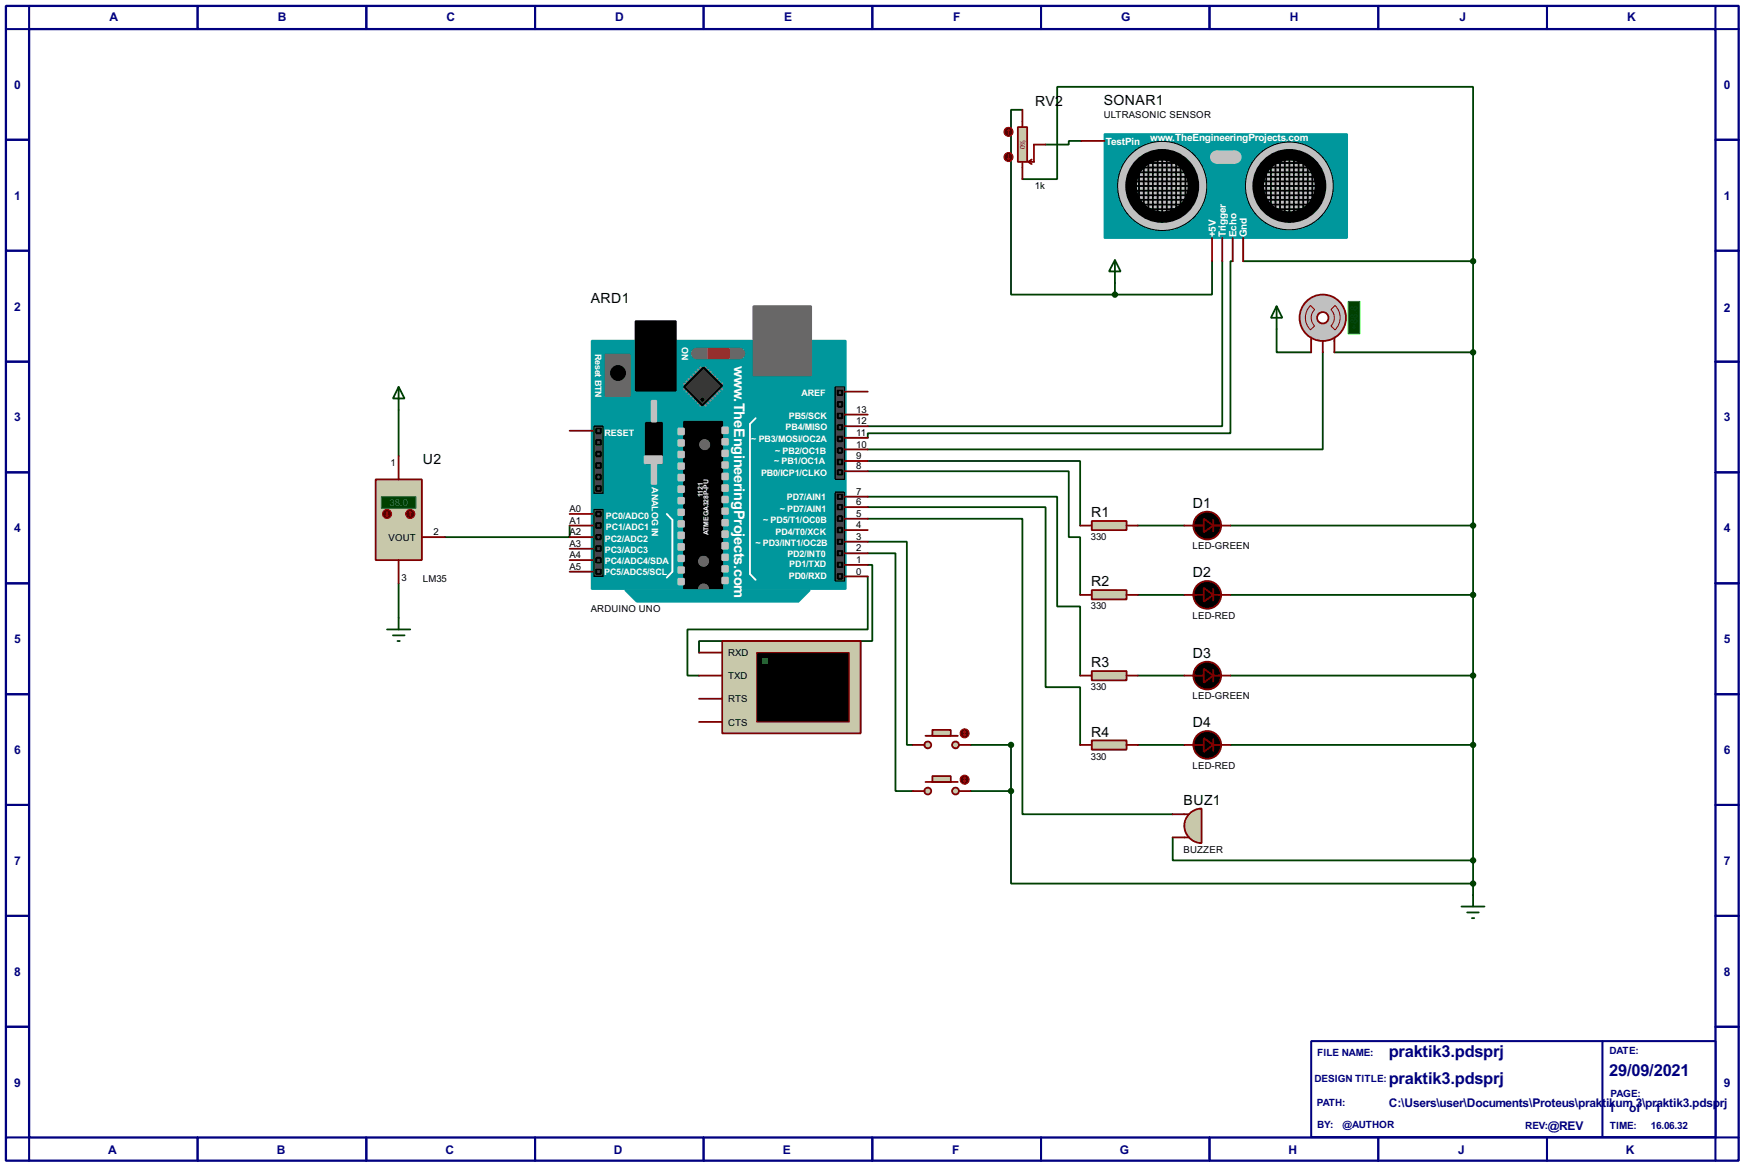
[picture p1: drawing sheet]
<svg xmlns="http://www.w3.org/2000/svg" width="383mm" height="256mm" viewBox="0 0 383 256" stroke-linecap="round" stroke-linejoin="round" font-family="sans-serif">
<path d="M1.3 1.3h381v254h-381zM6.4 6.4h370.8v243.8h-370.8z" fill="none" stroke="#000080" stroke-width=".5"/>
<g fill="none" stroke="#000080" stroke-width=".45">
<path d="M6.4 1.3v5.1h-5.1M43.5 1.3v5.1M80.6 1.3v5.1M117.7 1.3v5.1M154.7 1.3v5.1M191.8 1.3v5.1M228.9 1.3v5.1M266 1.3v5.1M303.1 1.3v5.1M340.2 1.3v5.1M377.2 1.3v5.1h5.1M1.3 30.8h5.1"/>
<path d="M377.2 30.8h5.1M1.3 55.2h5.1M377.2 55.2h5.1M1.3 79.6h5.1M377.2 79.6h5.1M1.3 103.9h5.1M377.2 103.9h5.1M1.3 128.3h5.1M377.2 128.3h5.1M1.3 152.7h5.1M377.2 152.7h5.1M1.3 177.1h5.1"/>
<path d="M377.2 177.1h5.1M1.3 201.5h5.1M377.2 201.5h5.1M1.3 225.9h5.1M377.2 225.9h5.1M1.3 250.2h5.1v5.1M43.5 250.2v5.1M80.6 250.2v5.1M117.7 250.2v5.1M154.7 250.2v5.1M191.8 250.2v5.1M228.9 250.2v5.1"/>
<path d="M266 250.2v5.1M303.1 250.2v5.1M340.2 250.2v5.1M382.3 250.2h-5.1v5.1"/>
</g>
<path d="M288.3 229h88.9v21.1h-88.9z" fill="#fff" stroke="#000080" stroke-width=".45"/>
<path d="M352.4 229v21.1" fill="none" stroke="#000080" stroke-width=".45"/>
<g fill="none" stroke="#004000" stroke-width=".4">
<path d="M224.8 24.2h-2.5v40.6h22.9M224.8 39.4h7.7v-20.3h91.4v38.4M237.8 31h-2.8v.8h-5.1M266.5 57.5v7.3h-21.3M268.8 57.5v36.3h-78M271.1 57.5h-.5v37.8h-79.8v1M273.4 57.5h50.5M323.9 57.5v139.4M245.2 62.3v2.5M280.7 72.4v5.1h7.6M290.9 77.5v21.4h-100.1M293.4 77.5h30.5"/>
<path d="M87.7 90.2v10.2M125.3 115.6v2.6h-27.5M190.8 101.4h46.7v14.2M190.8 103.7h44.2v14.5h2.5v12.7M190.8 109.3h41.7v24.1h5v15.2M190.8 111.6h39.1v39.6h7.6v12.7M190.8 114.1h34v65h33.1M190.8 119.2h8.6v44.7h1.3M250.2 115.6h10.2M270.6 115.6h53.3M87.7 128.3v7.6M190.8 121.7h6.1v52.3h3.8"/>
<path d="M190.8 124.3h1v16.7h-38.1v2.6M190.8 126.8v11.7h-39.6v10.1h2.5M250.2 130.9h10.2M270.6 130.9h53.3M250.2 148.6h10.2M270.6 148.6h53.3M213.4 163.9h8.9v10.1M213.4 174h8.9M222.3 174v20.4h101.6M250.2 163.9h10.2M270.6 163.9h53.3M257.9 184.2v5.1h66"/>
</g>
<path d="M130.1 75h55.9v54.6h-55.9z" fill="#00979c" stroke="#00979c" stroke-width=".4"/>
<g fill="#686767" stroke="#686767" stroke-width=".4">
<path d="M165.7 67.4h12.7v15.2h-12.7z"/>
<path d="M133.2 78h5.3v9.2h-5.3z"/>
</g>
<path d="M139.8 70.7h8.8v15.2h-8.8zM142 93h3.6v8.9h-3.6zM150.4 92.8h8.4v36.8h-8.4z" fill="#000" stroke="#000" stroke-width=".4"/>
<path d="M166.2 92l-1.3 1.3v33l1.3 1.3M146.6 113.1l1.3 1.3v11.4l-1.3 1.3" fill="none" stroke="#fff" stroke-width=".4"/>
<g fill="#c0c0c0" stroke="#c0c0c0" stroke-width=".4">
<path d="M158.8 94h1.3v1.3h-1.3z"/>
<path d="M158.8 96.6h1.3v1.2h-1.3z"/>
<path d="M158.8 99.1h1.3v1.3h-1.3z"/>
<path d="M158.8 101.7h1.3v1.2h-1.3z"/>
<path d="M158.8 104.2h1.3v1.3h-1.3z"/>
<path d="M158.8 106.7h1.3v1.3h-1.3z"/>
<path d="M158.8 109.3h1.3v1.2h-1.3z"/>
<path d="M158.8 111.8h1.3v1.3h-1.3z"/>
<path d="M158.8 114.4h1.3v1.2h-1.3z"/>
<path d="M158.8 116.9h1.3v1.3h-1.3z"/>
<path d="M158.8 119.4h1.3v1.3h-1.3z"/>
<path d="M158.8 122h1.3v1.2h-1.3z"/>
<path d="M158.8 124.5h1.3v1.3h-1.3z"/>
<path d="M158.8 127.1h1.3v1.2h-1.3z"/>
<path d="M149.2 94.3h1.2v1.3h-1.2z"/>
<path d="M149.2 96.8h1.2v1.3h-1.2z"/>
<path d="M149.2 99.4h1.2v1.2h-1.2z"/>
<path d="M149.2 101.9h1.2v1.3h-1.2z"/>
<path d="M149.2 104.4h1.2v1.3h-1.2z"/>
<path d="M149.2 107h1.2v1.3h-1.2z"/>
<path d="M149.2 109.5h1.2v1.3h-1.2z"/>
<path d="M149.2 112.1h1.2v1.2h-1.2z"/>
<path d="M149.2 114.6h1.2v1.3h-1.2z"/>
<path d="M149.2 117.1h1.2v1.3h-1.2z"/>
<path d="M149.2 119.7h1.2v1.3h-1.2z"/>
<path d="M149.2 122.2h1.2v1.3h-1.2z"/>
<path d="M149.2 124.8h1.2v1.2h-1.2z"/>
<path d="M149.2 127.3h1.2v1.3h-1.2z"/>
<path d="M141.8 100.4h3.8v1.5h-3.8z"/>
<path d="M143.3 88.2h1v4.6h-1z"/>
<path d="M143.3 101.9h1v4.6h-1z"/>
</g>
<circle cx="135.9" cy="82.1" r="1.55" fill="#000" stroke="#000" stroke-width=".4"/>
<path d="M153.2 77.8h9.4" fill="none" stroke="#757575" stroke-width="2.6"/>
<path d="M155.8 76.8h4.5v2h-4.5z" fill="#ff8000" stroke="#ff8000" stroke-width=".4"/>
<g fill="none" stroke="#808080" stroke-width=".45">
<path d="M150.4 84.4l.5 .5M150.9 83.9l.5 .5M150.9 85.1l-.5 .6M151.4 83.4l.5 .5M151.4 85.7l-.5 .5M151.9 82.9l.6 .5M151.9 86.2l-.5 .5M152.5 82.4l.5 .5M152.5 86.7l-.6 .5M153 81.8l.5 .6M153 87.2l-.5 .5M153.5 81.3l.5 .5"/>
<path d="M153.5 87.7l-.5 .5M154 80.8l.5 .5M154 88.2l-.5 .5M154.5 88.7l-.5 .5M154.7 88.7l.5 .5M155.2 88.2l.6 .5M155.2 80.8l-.5 .5M155.8 87.7l.5 .5M155.8 81.3l-.6 .5M156.3 87.2l.5 .5M156.3 81.8l-.5 .6M156.8 86.7l.5 .5"/>
<path d="M156.8 82.4l-.5 .5M157.3 86.2l.5 .5M157.3 82.9l-.5 .5M157.8 85.7l.5 .5M157.8 83.4l-.5 .5M158.3 85.1l.5 .6M158.3 83.9l-.5 .5M158.8 84.4l-.5 .5"/>
</g>
<path d="M154.7 80.8l4.1 4.1-4.3 4.3-4.1-4.1z" fill-rule="evenodd" fill="#2c2c2c" stroke="#000" stroke-width=".4"/>
<circle cx="154.4" cy="87.9" r=".3" fill="#000" stroke="#000" stroke-width=".22"/>
<path d="M183.7 85.1h2v20.4h-2z" fill="#464646" stroke="#000" stroke-width=".25"/>
<circle cx="154.7" cy="123.5" r="1.1" fill="#757575" stroke="#757575" stroke-width=".22"/>
<g fill="#464646" stroke="#000" stroke-width=".4">
<path d="M184.2 85.9h1v1h-1z"/>
<path d="M184.2 91h1v1h-1z"/>
<path d="M184.2 93.5h1v1h-1z"/>
<path d="M184.2 96.1h1v1h-1z"/>
<path d="M184.2 98.6h1v1h-1z"/>
<path d="M184.2 101.1h1v1.1h-1z"/>
<path d="M184.2 88.4h1v1.1h-1z"/>
<path d="M184.2 103.4h1v1h-1z"/>
</g>
<g fill="#757575" stroke="#757575" stroke-width=".22">
<circle cx="154.9" cy="97.8" r="1.1"/>
<circle cx="154.7" cy="129.6" r="1.1"/>
</g>
<path d="M137.5 129.8h40.6l-2.5 2.6h-35.6z" fill-rule="evenodd" fill="#00979c" stroke="#00979c" stroke-width=".4"/>
<g fill="#464646" stroke="#000" stroke-width=".25">
<path d="M130.6 93.8h2v14.7h-2z"/>
<path d="M183.7 108.3h2v19.5h-2z"/>
<path d="M130.6 112.1h2v14.7h-2z"/>
</g>
<g fill="#464646" stroke="#000" stroke-width=".4">
<path d="M131.1 96.8h1v1h-1z"/>
<path d="M131.1 101.9h1v1h-1z"/>
<path d="M131.1 107h1v1h-1z"/>
<path d="M131.1 104.4h1v1.1h-1z"/>
<path d="M131.1 99.4h1v1h-1z"/>
<path d="M131.1 94.3h1v1h-1z"/>
<path d="M184.2 108.8h1v1h-1z"/>
<path d="M184.2 111.1h1v1h-1z"/>
<path d="M184.2 113.6h1v1h-1z"/>
<path d="M184.2 116.1h1v1h-1z"/>
<path d="M184.2 118.7h1v1h-1z"/>
<path d="M184.2 121.2h1v1h-1z"/>
<path d="M184.2 123.8h1v1h-1z"/>
<path d="M184.2 126.3h1v1h-1z"/>
<path d="M131.1 112.6h1v1h-1z"/>
<path d="M131.1 115.1h1v1h-1z"/>
<path d="M131.1 117.7h1v1h-1z"/>
<path d="M131.1 120.2h1v1h-1z"/>
<path d="M131.1 122.7h1v1.1h-1z"/>
<path d="M131.1 125.3h1v1h-1z"/>
</g>
<g fill="none" stroke="#800000" stroke-width=".4">
<path d="M125.3 94.8h5.1M185.7 98.9h5.1M185.7 96.3h5.1M185.7 93.8h5.1M185.7 91.2h5.1M185.7 86.2h5.1M125.3 118.2h5.1M125.3 115.6h5.1M125.3 113.1h5.1M185.7 119.2h5.1M185.7 116.6h5.1M185.7 114.1h5.1"/>
<path d="M185.7 111.6h5.1M185.7 109.3h5.1M185.7 103.7h5.1M185.7 101.4h5.1M125.3 125.8h5.1M125.3 123.2h5.1M125.3 120.7h5.1M185.7 126.8h5.1M185.7 124.3h5.1M185.7 121.7h5.1"/>
</g>
<path d="M245.2 57.2l1.2 2.5h-2.5zM245.2 57.2v5.1M321.4 199.4h5M323.9 196.9v2.5M322.6 200.7h2.6M323.7 202h.5" fill="none" stroke="#004000" stroke-width=".4"/>
<circle cx="290.8" cy="69.9" r="5.1" fill="#c0c0c0" stroke="#800000" stroke-width=".4"/>
<circle cx="290.8" cy="69.9" r="1.25" fill="#feffff" stroke="#800000" stroke-width=".4"/>
<path d="M288.3 74.2v.8M293.4 74.2v.8" fill="none" stroke="#800000" stroke-width=".4"/>
<path d="M296.5 66.3h2.5v7.2h-2.5z" fill="#004000" stroke="#0f0" stroke-width=".22"/>
<path d="M288.2 67.2l.9 .9a2.53 2.53 0 0 0 0 3.6l-.9 .9a3.7 3.7 0 0 1 0-5.4zM292.7 68.1l.9-.9a3.7 3.7 0 0 1 0 5.4l-.9-.9a2.54 2.54 0 0 0 0-3.6z" fill="none" stroke="#800000" stroke-width=".22"/>
<path d="M288.3 75v2.5M290.9 75v2.5M293.4 75v2.5" fill="none" stroke="#800000" stroke-width=".4"/>
<path d="M280.7 67.4l1.3 2.5h-2.5zM280.7 67.4v5" fill="none" stroke="#004000" stroke-width=".4"/>
<path d="M240.1 114.6h7.6v2h-7.6z" fill="#c8c8aa" stroke="#800000" stroke-width=".4"/>
<path d="M237.5 115.6h2.6M247.7 115.6h2.5" fill="none" stroke="#800000" stroke-width=".4"/>
<path d="M240.1 129.8h7.6v2.1h-7.6z" fill="#c8c8aa" stroke="#800000" stroke-width=".4"/>
<path d="M237.5 130.9h2.6M247.7 130.9h2.5" fill="none" stroke="#800000" stroke-width=".4"/>
<path d="M240.1 147.6h7.6v2.1h-7.6z" fill="#c8c8aa" stroke="#800000" stroke-width=".4"/>
<path d="M237.5 148.6h2.6M247.7 148.6h2.5" fill="none" stroke="#800000" stroke-width=".4"/>
<path d="M240.1 162.9h7.6v2h-7.6z" fill="#c8c8aa" stroke="#800000" stroke-width=".4"/>
<path d="M237.5 163.9h2.6M247.7 163.9h2.5" fill="none" stroke="#800000" stroke-width=".4"/>
<g fill="#004000" stroke="#004000" stroke-width=".4">
<circle cx="323.9" cy="115.6" r=".5"/>
<circle cx="323.9" cy="130.9" r=".5"/>
<circle cx="323.9" cy="148.6" r=".5"/>
<circle cx="323.9" cy="163.9" r=".5"/>
</g>
<path d="M261.5 179a3.8 3.8 0 0 1 2.7-1.1v7.6a3.8 3.8 0 0 1-3.5-2.4 3.8 3.8 0 0 1 .8-4.1z" fill-rule="evenodd" fill="#c8c8aa" stroke="#800000" stroke-width=".4"/>
<path d="M257.9 179.1h3.5M257.9 184.2h3.5" fill="none" stroke="#800000" stroke-width=".4"/>
<circle cx="323.9" cy="189.3" r=".5" fill="#004000" stroke="#004000" stroke-width=".4"/>
<g fill="#c8c8aa" stroke="#800000" stroke-width=".4">
<circle cx="210.1" cy="163.9" r=".75"/>
<circle cx="204" cy="163.9" r=".75"/>
</g>
<path d="M203.5 161.9h7.1" fill="none" stroke="#800000" stroke-width=".4"/>
<path d="M205 160.6h4.1v1.3h-4.1z" fill="#c8c8aa" stroke="#800000" stroke-width=".4"/>
<path d="M200.7 163.9h2.6M210.9 163.9h2.5" fill="none" stroke="#800000" stroke-width=".4"/>
<circle cx="212.1" cy="161.3" r="1" fill="#400000" stroke="#f00" stroke-width=".22"/>
<path d="M211.9 161.6l.2 .3M212.1 160.8v1.1M212.1 160.8l-.2 .3M212.1 160.8l.3 .3M212.4 161.6l-.3 .3" fill="none" stroke="#f00" stroke-width=".22"/>
<g fill="#c8c8aa" stroke="#800000" stroke-width=".4">
<circle cx="210.1" cy="174" r=".75"/>
<circle cx="204" cy="174" r=".75"/>
</g>
<path d="M203.5 172h7.1" fill="none" stroke="#800000" stroke-width=".4"/>
<path d="M205 170.7h4.1v1.3h-4.1z" fill="#c8c8aa" stroke="#800000" stroke-width=".4"/>
<path d="M200.7 174h2.6M210.9 174h2.5" fill="none" stroke="#800000" stroke-width=".4"/>
<circle cx="212.1" cy="171.5" r="1" fill="#400000" stroke="#f00" stroke-width=".22"/>
<path d="M211.9 171.8l.2 .2M212.1 171v1M212.1 171l-.2 .3M212.1 171l.3 .3M212.4 171.8l-.3 .2" fill="none" stroke="#f00" stroke-width=".22"/>
<g fill="#004000" stroke="#004000" stroke-width=".4">
<circle cx="323.9" cy="194.4" r=".5"/>
<circle cx="222.3" cy="163.9" r=".5"/>
<circle cx="222.3" cy="174" r=".5"/>
</g>
<path d="M82.6 105.5h10.2v17.7h-10.2z" fill="#c8c8aa" stroke="#800000" stroke-width=".4"/>
<path d="M83.9 109.3h7.6v2.5h-7.6z" fill="#004000" stroke="#0f0" stroke-width=".22"/>
<path d="M87.7 100.4v5.1M92.8 118.2h5M87.7 123.2v5.1" fill="none" stroke="#800000" stroke-width=".4"/>
<circle cx="90.2" cy="113.1" r="1" fill="#400000" stroke="#f00" stroke-width=".22"/>
<path d="M90.2 112.6l-.2 .2M90.2 112.6l.3 .2M90.2 112.6v1" fill="none" stroke="#f00" stroke-width=".22"/>
<circle cx="85.1" cy="113.1" r="1" fill="#400000" stroke="#f00" stroke-width=".22"/>
<path d="M84.9 113.3l.2 .3M85.1 112.6v1M85.4 113.3l-.3 .3" fill="none" stroke="#f00" stroke-width=".22"/>
<path d="M87.7 85.1l1.3 2.6h-2.6zM87.7 85.1v5.1" fill="none" stroke="#004000" stroke-width=".4"/>
<path d="M158.8 141h30.5v20.3h-30.5z" fill="#c8c8aa" stroke="#800000" stroke-width=".4"/>
<path d="M166.4 143.6h20.3v15.2h-20.3z" fill="#000" stroke="#800000" stroke-width=".25"/>
<path d="M167.7 144.8h1.3v1.3h-1.3z" fill="#0f0"/>
<path d="M153.7 143.6h5.1M153.7 153.7h5.1M153.7 148.6h5.1M153.7 158.8h5.1" fill="none" stroke="#800000" stroke-width=".4"/>
<path d="M242.9 29.5h53.3v22.9h-53.3z" fill="#00979c" stroke="#00979c" stroke-width=".4"/>
<g fill="#c0c0c0" stroke="#000" stroke-width=".22">
<circle cx="283.5" cy="40.9" r="9.7"/>
<circle cx="255.5" cy="40.9" r="9.8"/>
</g>
<g fill="#c0c0c0" stroke="#000" stroke-width="2.6">
<circle cx="283.5" cy="40.9" r="6.9"/>
<circle cx="255.5" cy="40.9" r="6.9"/>
</g>
<g fill="none" stroke="#000" stroke-width=".4">
<path d="M249 39.9h12.7M249 38.9h12.4M249.5 37.9h11.7M249.5 36.9h10.9M250.5 37.6v6.7M250.8 35.9h8.6M251.5 36.1v9.4M252.5 35.9v10.4M253.5 35.1v11.7M254.6 35.1v11.9M255.6 35.1v12.5M256.6 35.1v12.5"/>
<path d="M257.6 34.6v12.7M258.6 35.6v11.7M259.6 36.9v9.6M260.7 37.9v6.6M276.9 38.9h12.2M277.4 39.9h12.5M277.7 37.9h11.4M277.7 36.9h10.4M278.4 37.6v5.9M279.2 35.9h8.1M279.5 36.1v9.4M280.5 35.6v10.7"/>
<path d="M281.5 34.9v11.9M282.5 34.9v12.1M283.5 34.9v12.1M284.5 34.9v12.1M285.6 35.1v11.7M286.6 35.6v10.7M287.6 36.9v8.6M288.6 37.4v7.1M248.5 42h12.9M249 43h12.2M249.2 40.9h12.2M249.5 44h11.4"/>
<path d="M249.7 45h11M249.7 46h10.5M277.4 40.9h12.7M277.4 42h12.5M277.7 43h11.7M278.2 44h11.4M278.7 45h9.6M279.5 46h7.6"/>
</g>
<g fill="#c0c0c0" stroke="#c0c0c0" stroke-width=".4">
<circle cx="267.5" cy="34.6" r="1.25"/>
<circle cx="271.5" cy="34.6" r="1.25"/>
</g>
<path d="M267.5 33.3h4.1v2.6h-4.1z" fill="#c0c0c0" stroke="#c0c0c0" stroke-width=".4"/>
<path d="M237.8 31h5.1M266.5 52.4v5.1M268.8 52.4v5.1M271.1 52.4v5.1M273.4 52.4v5.1M260.4 130.9h4.3M266.8 129.6v2.5M266.8 130.9h3.8M260.4 163.9h4.3M266.8 162.6v2.6M266.8 163.9h3.8" fill="none" stroke="#800000" stroke-width=".4"/>
<circle cx="323.9" cy="77.5" r=".5" fill="#004000" stroke="#004000" stroke-width=".4"/>
<g fill="#000" stroke="#800000" stroke-width=".4">
<path d="M264.7 129.3l2.1 1.6-2.1 1.5zM264.7 162.4l2.1 1.5-2.1 1.5z"/>
<circle cx="265.4" cy="130.9" r="3.1"/>
<circle cx="265.4" cy="163.9" r="3.1"/>
</g>
<path d="M223.8 28h2.1v7.6h-2.1z" fill="#c8c8aa" stroke="#800000" stroke-width=".4"/>
<path d="M224.8 24.2v3.8M224.8 35.6v3.8M226.1 35.6l.8 .5M226.9 35.1l-.8 .5M229.9 31.8h-2.5v3.8h-1.3" fill="none" stroke="#800000" stroke-width=".4"/>
<circle cx="221.7" cy="29" r="1" fill="#400000" stroke="#f00" stroke-width=".22"/>
<path d="M221.8 28.5l-.3 .3M221.8 28.5l.3 .3M221.8 28.5v1" fill="none" stroke="#f00" stroke-width=".22"/>
<circle cx="221.7" cy="34.6" r="1" fill="#400000" stroke="#f00" stroke-width=".22"/>
<path d="M221.5 34.9l.3 .2M221.8 34.1v1M222.1 34.9l-.3 .2" fill="none" stroke="#f00" stroke-width=".22"/>
<g fill="#004000" stroke="#004000" stroke-width=".4">
<circle cx="245.1" cy="64.8" r=".5"/>
<circle cx="323.9" cy="57.5" r=".5"/>
</g>
<g fill="#000" stroke="#800000" stroke-width=".4">
<path d="M264.7 114.1l2.1 1.5-2.1 1.5zM264.7 147.1l2.1 1.5-2.1 1.6z"/>
<circle cx="265.4" cy="115.6" r="3.1"/>
<circle cx="265.4" cy="148.6" r="3.1"/>
</g>
<path d="M260.4 115.6h4.3M266.8 114.4v2.5M266.8 115.6h3.8M260.4 148.6h4.3M266.8 147.4v2.5M266.8 148.6h3.8" fill="none" stroke="#800000" stroke-width=".4"/>
<path d="M85.1 138.5h5.1M86.4 139.8h2.6M87.7 135.9v2.6M87.4 141h.5" fill="none" stroke="#004000" stroke-width=".4"/>
<g font-size="4.1" fill="#000080">
<text x="305.4" y="232.6">praktik3.pdsprj</text>
<text x="305.4" y="238.5">praktik3.pdsprj</text>
<text x="353.9" y="236.7">29/09/2021</text>
</g>
<g font-size="3.6" fill="#fff">
<text x="161.5" y="80.4" transform="rotate(90 161.5 80.4)">w</text>
<text x="161.5" y="87.7" transform="rotate(90 161.5 87.7)">.TheEngineeringProjects.com</text>
</g>
<g font-size="3.5">
<text x="227.6" y="23.3">RV2</text>
<text x="242.7" y="23.1">SONAR1</text>
<text x="129.9" y="66.6">ARD1</text>
<text x="93" y="102.1">U2</text>
<text x="239.9" y="113.8">R1</text>
<text x="262.3" y="111.8">D1</text>
<text x="239.9" y="129">R2</text>
<text x="262.3" y="127">D2</text>
<text x="239.9" y="146.8">R3</text>
<text x="262.3" y="144.8">D3</text>
<text x="262.3" y="160">D4</text>
<text x="239.9" y="162.1">R4</text>
<text x="260.3" y="177.1">BUZ1</text>
</g>
<g font-size="3" fill="#000080">
<text x="24" y="4.6">A</text>
<text x="61.1" y="4.6">B</text>
<text x="98.2" y="4.6">C</text>
<text x="135.2" y="4.6">D</text>
<text x="172.4" y="4.6">E</text>
<text x="209.6" y="4.6">F</text>
<text x="246.5" y="4.6">G</text>
<text x="283.6" y="4.6">H</text>
<text x="320.9" y="4.6">J</text>
<text x="357.8" y="4.6">K</text>
<text x="3.2" y="19.5">0</text>
<text x="379.1" y="19.5">0</text>
<text x="3.2" y="44">1</text>
<text x="379.1" y="44">1</text>
<text x="3.2" y="68.4">2</text>
<text x="379.1" y="68.6">2</text>
<text x="3.2" y="92.7">3</text>
<text x="379.1" y="92.7">3</text>
<text x="3.2" y="117.1">4</text>
<text x="379.1" y="117.1">4</text>
<text x="3.2" y="141.5">5</text>
<text x="379.1" y="141.5">5</text>
<text x="3.2" y="165.9">6</text>
<text x="379.1" y="165.9">6</text>
<text x="3.2" y="190.3">7</text>
<text x="379.1" y="190.3">7</text>
<text x="3.2" y="214.7">8</text>
<text x="379.1" y="214.7">8</text>
<text x="3.2" y="239.1">9</text>
<text x="379.1" y="239.1">9</text>
<text x="305.4" y="243.5">C:\Users\user\Documents\Proteus\prakt</text>
<text x="353.2" y="243.5">ikum 3\praktik3.pdsprj</text>
<text x="353.7" y="244.5">1</text>
<text x="358.3" y="244.5">of</text>
<text x="363.8" y="244.5">1</text>
<text x="340.3" y="248.6">@REV</text>
<text x="23.8" y="253.8">A</text>
<text x="60.8" y="253.8">B</text>
<text x="97.9" y="253.8">C</text>
<text x="135" y="253.8">D</text>
<text x="172.1" y="253.8">E</text>
<text x="209.3" y="253.8">F</text>
<text x="246.2" y="253.8">G</text>
<text x="283.3" y="253.8">H</text>
<text x="320.6" y="253.8">J</text>
<text x="357.5" y="253.8">K</text>
</g>
<g font-size="2.5" fill="#fff">
<text x="243.1" y="31.8">TestPin</text>
<text x="252.9" y="31">www.TheEngineeringProjects.com</text>
<text x="267.3" y="52.2" transform="rotate(-90 267.3 52.2)">+5V</text>
<text x="269.6" y="52.1" transform="rotate(-90 269.6 52.1)">Trigger</text>
<text x="271.9" y="52.1" transform="rotate(-90 271.9 52.1)">Echo</text>
<text x="274.2" y="52.2" transform="rotate(-90 274.2 52.2)">Gnd</text>
</g>
<g font-size="2.5" fill="#000080">
<text x="289.6" y="232.4">FILE NAME:</text>
<text x="353.9" y="231.9">DATE:</text>
<text x="289" y="238">DESIGN TITLE:</text>
<text x="289.5" y="243.3">PATH:</text>
<text x="354.1" y="241.3">PAGE:</text>
<text x="289.6" y="248.1">BY:</text>
<text x="295.2" y="248.1">@AUTHOR</text>
<text x="335.4" y="248.4">REV:</text>
<text x="353.9" y="248.4">TIME:</text>
<text x="363" y="248.4">16.06.32</text>
</g>
<g font-size="2.4">
<text x="242.7" y="26">ULTRASONIC SENSOR</text>
<text x="227.6" y="41.6">1k</text>
<text x="188.3" y="95.9">11</text>
<text x="188.3" y="93.4">12</text>
<text x="188.3" y="90.8">13</text>
<text x="188.3" y="101">9</text>
<text x="188.3" y="98.5">10</text>
<text x="85.9" y="102.5">1</text>
<text x="188.3" y="103.3">8</text>
<text x="125.2" y="112.7">A0</text>
<text x="188.3" y="113.7">5</text>
<text x="188.3" y="111.2">6</text>
<text x="188.3" y="108.9">7</text>
<text x="85.4" y="119">VOUT</text>
<text x="95.3" y="117.8">2</text>
<text x="125.2" y="117.8">A2</text>
<text x="125.2" y="115.2">A1</text>
<text x="188.3" y="118.8">3</text>
<text x="188.3" y="116.2">4</text>
<text x="239.9" y="118.8">330</text>
<text x="125.2" y="125.4">A5</text>
<text x="125.2" y="122.8">A4</text>
<text x="125.2" y="120.3">A3</text>
<text x="188.3" y="123.9">1</text>
<text x="188.3" y="121.3">2</text>
<text x="262.2" y="120.9">LED-GREEN</text>
<text x="88.3" y="127.8">3</text>
<text x="93" y="128">LM35</text>
<text x="188.3" y="126.4">0</text>
<text x="129.9" y="134.6">ARDUINO UNO</text>
<text x="239.9" y="134.1">330</text>
<text x="262.2" y="136.1">LED-RED</text>
<text x="160.1" y="144.4">RXD</text>
<text x="160.1" y="149.4">TXD</text>
<text x="160.1" y="154.5">RTS</text>
<text x="239.9" y="151.9">330</text>
<text x="262.2" y="153.9">LED-GREEN</text>
<text x="160.1" y="159.6">CTS</text>
<text x="239.9" y="167.1">330</text>
<text x="262.2" y="169.1">LED-RED</text>
<text x="260.2" y="187.7">BUZZER</text>
</g>
<text font-size="2.4" fill="#008000" x="298.5" y="72.5" transform="rotate(-90 298.5 72.5)">+88.8</text>
<text font-size="2.4" fill="#0f0" x="85.7" y="111.3">38.0</text>
<g font-size="2.2" fill="#fff">
<text x="130.9" y="77.8" transform="rotate(90 130.9 77.8)">Reset BTN</text>
<text x="149.9" y="76.3" transform="rotate(90 149.9 76.3)">ON</text>
<text x="176.2" y="87.1">AREF</text>
<text x="132.9" y="95.8">RESET</text>
<text x="172.7" y="94.5">PB4/MISO</text>
<text x="173.4" y="92.2">PB5/SCK</text>
<text x="165.2" y="97.3">~ PB3/MOSI/OC2A</text>
<text x="170.5" y="99.9">~ PB2/OC1B</text>
<text x="143.3" y="107.2" transform="rotate(90 143.3 107.2)">ANALOG IN</text>
<text x="167.3" y="104.7">PB0/ICP1/CLKO</text>
<text x="170.2" y="102.2">~ PB1/OC1A</text>
<text x="171.5" y="112.6">~ PD7/AIN1</text>
<text x="173" y="110">PD7/AIN1</text>
<text x="133" y="119.2">PC2/ADC2</text>
<text x="133.2" y="116.6">PC1/ADC1</text>
<text x="133.2" y="114.1">PC0/ADC0</text>
<text x="167.8" y="115.1">~ PD5/T1/OC0B</text>
<text x="170.5" y="117.6">PD4/T0/XCK</text>
<text x="133" y="124">PC4/ADC4/SDA</text>
<text x="133" y="121.7">PC3/ADC3</text>
<text x="166.1" y="120.2">~ PD3/INT1/OC2B</text>
<text x="173.1" y="122.5">PD2/INT0</text>
<text x="173.5" y="124.8">PD1/TXD</text>
<text x="132.8" y="126.5">PC5/ADC5/SCL</text>
<text x="173.4" y="127.3">PD0/RXD</text>
</g>
<text font-size="1.7" fill="#c00000" x="225.4" y="32.9" transform="rotate(-90 225.4 32.9)">0%</text>
<g font-size="1.7" fill="#fff">
<text x="154.5" y="109.3" transform="rotate(-90 154.5 109.3)">1121</text>
<text x="155.8" y="117.7" transform="rotate(-90 155.8 117.7)">ATMEGA328P-PU</text>
</g>
</svg>
